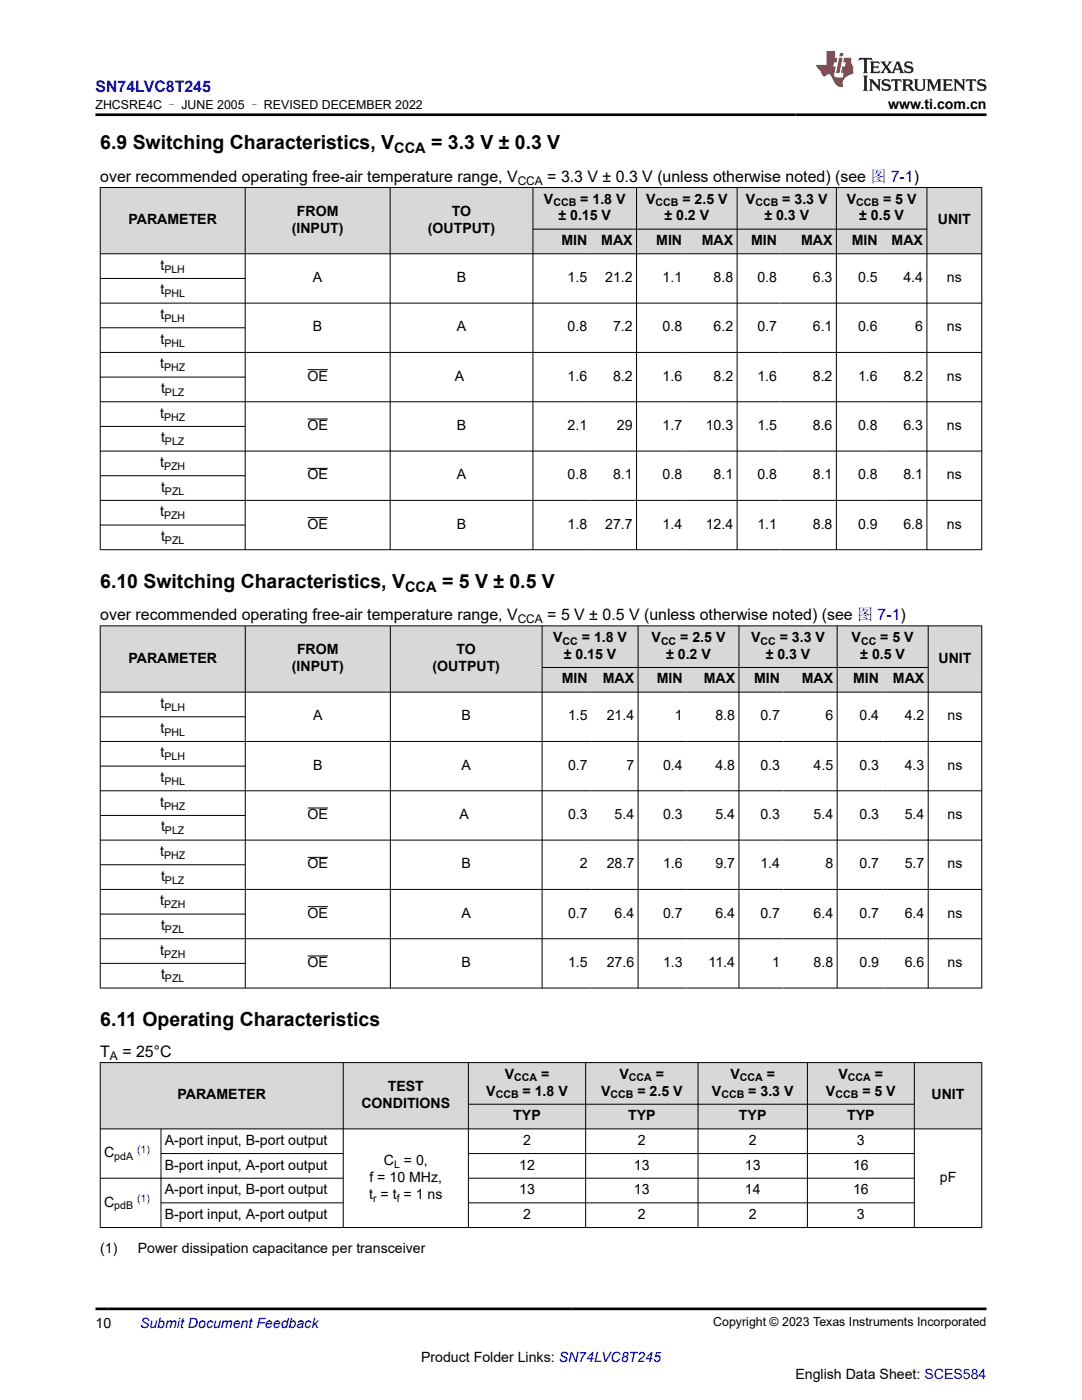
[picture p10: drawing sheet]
<svg xmlns="http://www.w3.org/2000/svg" width="216mm" height="279mm" viewBox="0 0 216 279" stroke-linecap="round" stroke-linejoin="round" font-family="sans-serif">
<g fill="#d8d8d8">
<path d="M20 37.4h175.9v8.3h-175.9z" fill-rule="evenodd"/>
<path d="M20.1 37.5h28.8v13.1h-28.8z" fill-rule="evenodd"/>
<path d="M49 37.5h28.8v13.1h-28.8z" fill-rule="evenodd"/>
<path d="M77.9 37.5h28.4v13.1h-28.4z" fill-rule="evenodd"/>
<path d="M106.4 37.5h20.6v8.2h-20.6z" fill-rule="evenodd"/>
<path d="M127.1 37.5h19.9v8.2h-19.9z" fill-rule="evenodd"/>
<path d="M147.1 37.5h19.7v8.2h-19.7z" fill-rule="evenodd"/>
<path d="M166.9 37.5h18v8.2h-18z" fill-rule="evenodd"/>
<path d="M185 37.5h10.8v13.1h-10.8z" fill-rule="evenodd"/>
<path d="M106.4 45.8h11.5v4.8h-11.5z" fill-rule="evenodd"/>
<path d="M117.9 45.8h9.1v4.8h-9.1z" fill-rule="evenodd"/>
<path d="M127.1 45.8h9.7v4.8h-9.7z" fill-rule="evenodd"/>
<path d="M136.8 45.8h10.2v4.8h-10.2z" fill-rule="evenodd"/>
<path d="M147.1 45.8h8.7v4.8h-8.7z" fill-rule="evenodd"/>
<path d="M155.8 45.8h11v4.8h-11z" fill-rule="evenodd"/>
<path d="M166.9 45.8h8.9v4.8h-8.9z" fill-rule="evenodd"/>
<path d="M175.8 45.8h9.1v4.8h-9.1z" fill-rule="evenodd"/>
</g>
<g fill="none" stroke="#000" stroke-width=".2">
<path d="M19.9 37.4h176.1M20 37.4v72.4M48.9 37.4v72.4M77.9 37.4v72.4M106.3 37.4v72.4M127 37.4v72.4M147.1 37.4v72.4M166.9 37.4v72.4M185 37.4v72.4M195.9 37.4v72.4M19.9 50.7h176.1M19.9 55.6h29.1"/>
<path d="M106.3 45.7h78.7M19.9 65.4h29.1M19.9 75.3h29.1M61.3 73.8h4.1M196 60.5h-176.1M196 70.3h-176.1M19.9 85.1h29.1M19.9 94.9h29.1M19.9 99.9h176.1M61.3 83.6h4.1M61.3 93.5h4.1M196 80.2h-176.1"/>
<path d="M196 90h-176.1M19.9 104.8h29.1M61.3 103.3h4.1M196 109.7h-176.1"/>
</g>
<g fill="#d8d8d8">
<path d="M20 124.9h175.9v8.3h-175.9z" fill-rule="evenodd"/>
<path d="M20.1 125h28.8v13.1h-28.8z" fill-rule="evenodd"/>
<path d="M49 125h28.8v13.1h-28.8z" fill-rule="evenodd"/>
<path d="M78 125h30.1v13.1h-30.1z" fill-rule="evenodd"/>
<path d="M108.2 125h19.1v8.1h-19.1z" fill-rule="evenodd"/>
<path d="M127.4 125h20v8.1h-20z" fill-rule="evenodd"/>
<path d="M147.5 125h19.5v8.1h-19.5z" fill-rule="evenodd"/>
<path d="M167.1 125h18.1v8.1h-18.1z" fill-rule="evenodd"/>
<path d="M185.3 125h10.5v13.1h-10.5z" fill-rule="evenodd"/>
<path d="M108.2 133.3h9.8v4.8h-9.8z" fill-rule="evenodd"/>
<path d="M118 133.3h9.3v4.8h-9.3z" fill-rule="evenodd"/>
<path d="M127.4 133.3h9.5v4.8h-9.5z" fill-rule="evenodd"/>
<path d="M136.9 133.3h10.5v4.8h-10.5z" fill-rule="evenodd"/>
<path d="M147.5 133.3h8.9v4.8h-8.9z" fill-rule="evenodd"/>
<path d="M156.4 133.3h10.6v4.8h-10.6z" fill-rule="evenodd"/>
<path d="M167.1 133.3h9v4.8h-9z" fill-rule="evenodd"/>
<path d="M176.1 133.3h9.1v4.8h-9.1z" fill-rule="evenodd"/>
</g>
<g fill="none" stroke="#000" stroke-width=".2">
<path d="M19.9 124.9h176.1M19.9 138.1h176.1M20 124.8v72.4M48.9 124.8v72.4M77.9 124.8v72.4M108.2 124.8v72.4M108.2 133.2h77.1M127.3 124.8v72.4M147.4 124.8v72.4M167 124.8v72.4M185.2 124.8v72.4M195.9 124.8v72.4"/>
<path d="M19.9 143.1h29.1M19.9 152.9h29.1M19.9 157.8h176.1M196 148h-176.1M19.9 162.7h29.1M19.9 167.7h176.1M19.9 172.6h29.1M61.4 161.3h4.1M61.4 171.1h4.1M196 177.5h-176.1M19.9 182.4h29.1M19.9 187.3h176.1"/>
<path d="M19.9 192.3h29.1M61.4 180.9h4.1M61.4 190.8h4.1M196 197.2h-176.1"/>
</g>
<g fill="#d8d8d8">
<path d="M20 212.1h175.9v8.3h-175.9z" fill-rule="evenodd"/>
<path d="M20.1 212.1h48.3v13.1h-48.3z" fill-rule="evenodd"/>
<path d="M68.6 212.1h24.8v13.1h-24.8z" fill-rule="evenodd"/>
<path d="M93.5 212.1h23.3v8.2h-23.3z" fill-rule="evenodd"/>
<path d="M116.9 212.1h22.3v8.2h-22.3z" fill-rule="evenodd"/>
<path d="M139.3 212.1h21.7v8.2h-21.7z" fill-rule="evenodd"/>
<path d="M161.2 212.1h21.2v8.2h-21.2z" fill-rule="evenodd"/>
<path d="M182.5 212.1h13.3v13.1h-13.3z" fill-rule="evenodd"/>
<path d="M93.5 220.4h23.3v4.8h-23.3z" fill-rule="evenodd"/>
<path d="M116.9 220.4h22.3v4.8h-22.3z" fill-rule="evenodd"/>
<path d="M139.3 220.4h21.7v4.8h-21.7z" fill-rule="evenodd"/>
<path d="M161.2 220.4h21.2v4.8h-21.2z" fill-rule="evenodd"/>
</g>
<g fill="none" stroke="#000" stroke-width=".2">
<path d="M19.9 212.1h176.1M20 212v33M68.5 212v33M93.5 212v33M116.9 212v33M139.3 212v33M161.1 212v33M182.4 212v33M195.9 212v33M19.9 225.3h176.1M32.1 225.3v19.7M32.1 230.2h36.5"/>
<path d="M68.6 235.1h-48.7M93.5 220.4h89M93.5 235.1h89M93.5 230.2h89M19.9 245h176.1M32.1 240.1h36.5M93.5 240.1h89"/>
</g>
<path d="M171.5 11.6l-.2 .5 .5-.2h.6v.1v2.2l-.2 .4h1l-.2-.4v-2.2v-.1h.5l.5 .2-.1-.5zM173.6 12.3l.2 .4v1.5l-.2 .4h1.9l.1-.6a1.08 1.08 0 0 1-1.3 .2v-.7h.6l.4 .2v-.7l-.4 .2h-.6v-.5l.2-.2a1 1 0 0 1 1 .3l-.1-.5zM175.7 12.3l.9 1.1-1 1.2h.9l-.2-.2 .5-.8 .4 .8-.2 .2h1.6l-.2-.2 .2-.5h.9l.1 .5-.1 .2h.9l-.2-.3-.8-2h-.5l-.9 2.2-.9-1.1 .9-1.1h-.8l.2 .2-.4 .6-.4-.6 .2-.2zM179 12.7l.4 1h-.7zM180.7 12.4a.65 .65 0 0 0-.2 .7 .65 .65 0 0 0 .6 .5l.6 .1 .1 .3a.79 .79 0 0 1-.7 .4 .79 .79 0 0 1-.7-.5l.1 .7 .2-.1a.93 .93 0 0 0 1.1 .1 .93 .93 0 0 0 .4-1 1.46 1.46 0 0 0-1.2-.6l-.1-.3a1.09 1.09 0 0 1 1.2 .2l-.2-.6-.1 .1-.5-.2zM172.2 15.1l.2 .4v2.2l-.2 .4h1l-.2-.4v-2.2l.2-.4zM173.4 15.8l.2 .4v1.5l-.2 .4h.8l-.3-.4 .1-1.3 1.6 1.8v-2l.2-.4h-.7l.1 .2 .1 1.1-1.2-1.3zM176.2 15.9a.65 .65 0 0 0-.2 .8 .65 .65 0 0 0 .6 .4l.6 .2 .1 .2a.79 .79 0 0 1-.7 .4 .79 .79 0 0 1-.7-.5l.1 .7 .2-.1a.93 .93 0 0 0 1.1 .1 .93 .93 0 0 0 .4-.9 1.46 1.46 0 0 0-1.2-.6l-.1-.4a1.09 1.09 0 0 1 1.2 .2l-.1-.6-.2 .1-.5-.1zM177.9 15.8l-.1 .6a.63 .63 0 0 1 .8-.3v1.6l-.3 .4h1l-.2-.4v-1.6a.66 .66 0 0 1 .8 .3l-.1-.6zM180 15.8l.2 .4v1.5l-.2 .4h1l-.2-.2-.1-.7h.5l.1 .2a.79 .79 0 0 0 1.2 .6l-1-.9a.61 .61 0 0 0 .6-.6 .61 .61 0 0 0-.5-.7zM180.8 16.1h.1a.47 .47 0 0 1 .5 .1 .47 .47 0 0 1 .1 .5l-.1 .1-.7 .1zM182.3 15.8l.2 .2a2.27 2.27 0 0 0 .4 2 1.04 1.04 0 0 0 1.7-.7v-1.3l.2-.2h-.8l.2 .4v1.1a.6 .6 0 0 1-.6 .6 .6 .6 0 0 1-.6-.6v-1.1l.3-.4zM184.9 15.8l.2 .4v1.5l-.2 .4h.8l-.3-.4v-1.4l.9 1.9 .9-1.9v1.4l-.3 .4h1l-.2-.4v-1.5l.2-.4h-.8l-.7 1.5-.6-1.5zM188.1 15.8l.2 .4v1.5l-.2 .4h1.9l.1-.6a1.09 1.09 0 0 1-1.3 .2v-.7h.6l.4 .2v-.6l-.4 .2h-.6v-.6l.2-.1a1.01 1.01 0 0 1 1 .3l-.1-.6zM190.2 15.8l.3 .4v1.5l-.3 .4h.8l-.2-.4v-1.3l1.6 1.8v-2l.2-.4h-.7l.2 .2v1.1l-1.2-1.3zM192.8 15.8l-.1 .6a.63 .63 0 0 1 .8-.3v1.6l-.3 .4h1l-.2-.4v-1.6a.66 .66 0 0 1 .8 .3l-.1-.6zM195.2 15.9a.65 .65 0 0 0-.2 .8 .65 .65 0 0 0 .6 .4l.6 .2 .2 .2a.79 .79 0 0 1-.7 .4 .79 .79 0 0 1-.7-.5l.1 .7 .2-.1a.93 .93 0 0 0 1 .1 .93 .93 0 0 0 .5-.9 1.46 1.46 0 0 0-1.3-.6v-.4a1.09 1.09 0 0 1 1.2 .2l-.2-.6-.2 .1-.5-.1z" fill="#231f20"/>
<path d="M164.9 10.2v2.8h-2l.1 .3 .8 1a.95 .95 0 0 0 1 .9 .59 .59 0 0 1 .5-.4 .59 .59 0 0 1 .5 .4l.4 .7a1.59 1.59 0 0 0 2.1 1.4 1.61 1.61 0 0 1 1-2.3l1-.3-.1-1.5a1.59 1.59 0 0 1-.3-1.7h-1.5l-.2 .9h.6l-.2 .9h-.5l-.2 1v.2l.4 .1-.1 .9h-.7a.73 .73 0 0 1-1-.7l.3-1.5h-.5l.1-.9h.5l.2-.9h-.5v-1.3zM167.4 11.5l-.6 3.1h.7l.6-3.1zM167.6 10.6l-.1 .6h.7l.1-.6z" fill="#ed1c24"/>
<path d="M19 22.9h177.8M19 261.2h177.8" fill="none" stroke="#000" stroke-width=".53"/>
<g font-size="3.9">
<text x="20" y="29.8">6.9 Switching Characteristics, V</text>
<text x="86" y="29.8">= 3.3 V ± 0.3 V</text>
<text x="20" y="117.3">6.10 Switching Characteristics, V</text>
<text x="88.2" y="117.3">= 5 V ± 0.5 V</text>
<text x="20" y="204.8">6.11 Operating Characteristics</text>
</g>
<text font-size="3.2" fill="#00f" x="19" y="18.3">SN74LVC8T245</text>
<g font-size="3.2">
<text x="20" y="36.3">over recommended operating free-air temperature range, V</text>
<text x="109.2" y="36.3">= 3.3 V ± 0.3 V (unless otherwise noted) (see 图 7-1)</text>
<text x="20" y="123.8">over recommended operating free-air temperature range, V</text>
<text x="109.2" y="123.8">= 5 V ± 0.5 V (unless otherwise noted) (see 图 7-1)</text>
<text x="20" y="210.9">T</text>
<text x="24.4" y="210.9">= 25°C</text>
</g>
<g font-size="2.9">
<text x="78.7" y="30.6">CCA</text>
<text x="80.8" y="118">CCA</text>
</g>
<g font-size="2.8">
<text x="177.2" y="21.7">www.ti.com.cn</text>
<text x="108.5" y="40.6">V</text>
<text x="115.8" y="40.6">= 1.8 V</text>
<text x="128.9" y="40.6">V</text>
<text x="136.2" y="40.6">= 2.5 V</text>
<text x="148.8" y="40.6">V</text>
<text x="156.1" y="40.6">= 3.3 V</text>
<text x="169" y="40.6">V</text>
<text x="176.2" y="40.6">= 5 V</text>
<text x="25.6" y="44.8">PARAMETER</text>
<text x="58.2" y="46.5">(INPUT)</text>
<text x="59.2" y="43.1">FROM</text>
<text x="85.4" y="46.5">(OUTPUT)</text>
<text x="90.2" y="43.1">TO</text>
<text x="111.4" y="44">± 0.15 V</text>
<text x="132.6" y="44">± 0.2 V</text>
<text x="152.5" y="44">± 0.3 V</text>
<text x="171.5" y="44">± 0.5 V</text>
<text x="187.1" y="44.8">UNIT</text>
<text x="32" y="53.8">t</text>
<text x="112" y="48.9">MIN</text>
<text x="120" y="48.9">MAX</text>
<text x="131" y="48.9">MIN</text>
<text x="140" y="48.9">MAX</text>
<text x="149.9" y="48.9">MIN</text>
<text x="159.8" y="48.9">MAX</text>
<text x="170" y="48.9">MIN</text>
<text x="177.9" y="48.9">MAX</text>
<text x="32" y="58.8">t</text>
<text x="62.4" y="56.3">A</text>
<text x="91.2" y="56.3">B</text>
<text x="113.3" y="56.3">1.5</text>
<text x="120.8" y="56.3">21.2</text>
<text x="132.2" y="56.3">1.1</text>
<text x="142.4" y="56.3">8.8</text>
<text x="151.1" y="56.3">0.8</text>
<text x="162.2" y="56.3">6.3</text>
<text x="171.2" y="56.3">0.5</text>
<text x="180.3" y="56.3">4.4</text>
<text x="188.9" y="56.3">ns</text>
<text x="32" y="63.7">t</text>
<text x="32" y="68.6">t</text>
<text x="62.4" y="66.1">B</text>
<text x="91.2" y="66.1">A</text>
<text x="113.3" y="66.1">0.8</text>
<text x="122.3" y="66.1">7.2</text>
<text x="132.2" y="66.1">0.8</text>
<text x="142.4" y="66.1">6.2</text>
<text x="151.1" y="66.1">0.7</text>
<text x="162.2" y="66.1">6.1</text>
<text x="171.2" y="66.1">0.6</text>
<text x="182.6" y="66.1">6</text>
<text x="188.9" y="66.1">ns</text>
<text x="32" y="73.5">t</text>
<text x="61.3" y="76">OE</text>
<text x="90.8" y="76">A</text>
<text x="113.3" y="76">1.6</text>
<text x="122.3" y="76">8.2</text>
<text x="132.2" y="76">1.6</text>
<text x="142.4" y="76">8.2</text>
<text x="151.1" y="76">1.6</text>
<text x="162.2" y="76">8.2</text>
<text x="171.2" y="76">1.6</text>
<text x="180.3" y="76">8.2</text>
<text x="188.9" y="76">ns</text>
<text x="32" y="83.4">t</text>
<text x="32.1" y="78.4">t</text>
<text x="32.1" y="88.3">t</text>
<text x="61.3" y="85.8">OE</text>
<text x="91.2" y="85.8">B</text>
<text x="113.3" y="85.8">2.1</text>
<text x="123.1" y="85.8">29</text>
<text x="132.2" y="85.8">1.7</text>
<text x="140.8" y="85.8">10.3</text>
<text x="151.1" y="85.8">1.5</text>
<text x="162.2" y="85.8">8.6</text>
<text x="171.2" y="85.8">0.8</text>
<text x="180.3" y="85.8">6.3</text>
<text x="188.9" y="85.8">ns</text>
<text x="32" y="93.2">t</text>
<text x="61.3" y="95.7">OE</text>
<text x="91.2" y="95.7">A</text>
<text x="113.3" y="95.7">0.8</text>
<text x="122.3" y="95.7">8.1</text>
<text x="132.2" y="95.7">0.8</text>
<text x="142.4" y="95.7">8.1</text>
<text x="151.1" y="95.7">0.8</text>
<text x="162.2" y="95.7">8.1</text>
<text x="171.2" y="95.7">0.8</text>
<text x="180.3" y="95.7">8.1</text>
<text x="188.9" y="95.7">ns</text>
<text x="32.1" y="98.1">t</text>
<text x="32" y="103.1">t</text>
<text x="32.1" y="108">t</text>
<text x="61.3" y="105.5">OE</text>
<text x="91.2" y="105.5">B</text>
<text x="113.3" y="105.5">1.8</text>
<text x="120.8" y="105.5">27.7</text>
<text x="132.2" y="105.5">1.4</text>
<text x="140.8" y="105.5">12.4</text>
<text x="151.1" y="105.5">1.1</text>
<text x="162.2" y="105.5">8.8</text>
<text x="171.2" y="105.5">0.9</text>
<text x="180.3" y="105.5">6.8</text>
<text x="188.9" y="105.5">ns</text>
<text x="59.3" y="130.6">FROM</text>
<text x="91.1" y="130.6">TO</text>
<text x="110.4" y="128.1">V</text>
<text x="112.5" y="131.5">± 0.15 V</text>
<text x="116.1" y="128.1">= 1.8 V</text>
<text x="130" y="128.1">V</text>
<text x="132.9" y="131.5">± 0.2 V</text>
<text x="135.7" y="128.1">= 2.5 V</text>
<text x="149.9" y="128.1">V</text>
<text x="152.8" y="131.5">± 0.3 V</text>
<text x="155.6" y="128.1">= 3.3 V</text>
<text x="169.9" y="128.1">V</text>
<text x="171.7" y="131.5">± 0.5 V</text>
<text x="175.7" y="128.1">= 5 V</text>
<text x="25.6" y="132.2">PARAMETER</text>
<text x="58.2" y="133.9">(INPUT)</text>
<text x="86.3" y="133.9">(OUTPUT)</text>
<text x="112.1" y="136.4">MIN</text>
<text x="120.3" y="136.4">MAX</text>
<text x="131.1" y="136.4">MIN</text>
<text x="140.4" y="136.4">MAX</text>
<text x="150.5" y="136.4">MIN</text>
<text x="160" y="136.4">MAX</text>
<text x="170.2" y="136.4">MIN</text>
<text x="178.2" y="136.4">MAX</text>
<text x="187.3" y="132.2">UNIT</text>
<text x="32" y="141.3">t</text>
<text x="62.5" y="143.8">A</text>
<text x="92.1" y="143.8">B</text>
<text x="113.3" y="143.8">1.5</text>
<text x="121.1" y="143.8">21.4</text>
<text x="134.7" y="143.8">1</text>
<text x="142.8" y="143.8">8.8</text>
<text x="151.7" y="143.8">0.7</text>
<text x="164.7" y="143.8">6</text>
<text x="171.5" y="143.8">0.4</text>
<text x="180.5" y="143.8">4.2</text>
<text x="189.1" y="143.8">ns</text>
<text x="32" y="146.2">t</text>
<text x="32" y="151.2">t</text>
<text x="62.5" y="153.6">B</text>
<text x="92.1" y="153.6">A</text>
<text x="113.3" y="153.6">0.7</text>
<text x="125" y="153.6">7</text>
<text x="132.3" y="153.6">0.4</text>
<text x="142.8" y="153.6">4.8</text>
<text x="151.7" y="153.6">0.3</text>
<text x="162.4" y="153.6">4.5</text>
<text x="171.5" y="153.6">0.3</text>
<text x="180.5" y="153.6">4.3</text>
<text x="189.1" y="153.6">ns</text>
<text x="32" y="161">t</text>
<text x="32" y="156.1">t</text>
<text x="32.1" y="165.9">t</text>
<text x="61.4" y="163.5">OE</text>
<text x="91.7" y="163.5">A</text>
<text x="113.3" y="163.5">0.3</text>
<text x="122.6" y="163.5">5.4</text>
<text x="132.3" y="163.5">0.3</text>
<text x="142.8" y="163.5">5.4</text>
<text x="151.7" y="163.5">0.3</text>
<text x="162.4" y="163.5">5.4</text>
<text x="171.5" y="163.5">0.3</text>
<text x="180.5" y="163.5">5.4</text>
<text x="189.1" y="163.5">ns</text>
<text x="32" y="170.9">t</text>
<text x="61.4" y="173.3">OE</text>
<text x="92.1" y="173.3">B</text>
<text x="115.7" y="173.3">2</text>
<text x="121.1" y="173.3">28.7</text>
<text x="132.3" y="173.3">1.6</text>
<text x="142.8" y="173.3">9.7</text>
<text x="151.7" y="173.3">1.4</text>
<text x="164.7" y="173.3">8</text>
<text x="171.5" y="173.3">0.7</text>
<text x="180.5" y="173.3">5.7</text>
<text x="189.1" y="173.3">ns</text>
<text x="32.1" y="175.8">t</text>
<text x="32" y="180.7">t</text>
<text x="32.1" y="185.6">t</text>
<text x="61.4" y="183.2">OE</text>
<text x="92.1" y="183.2">A</text>
<text x="113.3" y="183.2">0.7</text>
<text x="122.6" y="183.2">6.4</text>
<text x="132.3" y="183.2">0.7</text>
<text x="142.8" y="183.2">6.4</text>
<text x="151.7" y="183.2">0.7</text>
<text x="162.4" y="183.2">6.4</text>
<text x="171.5" y="183.2">0.7</text>
<text x="180.5" y="183.2">6.4</text>
<text x="189.1" y="183.2">ns</text>
<text x="32" y="190.5">t</text>
<text x="32.1" y="195.5">t</text>
<text x="61.4" y="193">OE</text>
<text x="92.1" y="193">B</text>
<text x="113.3" y="193">1.5</text>
<text x="121.1" y="193">27.6</text>
<text x="132.3" y="193">1.3</text>
<text x="141.4" y="193">11.4</text>
<text x="154.1" y="193">1</text>
<text x="162.4" y="193">8.8</text>
<text x="171.5" y="193">0.9</text>
<text x="180.5" y="193">6.6</text>
<text x="189.1" y="193">ns</text>
<text x="100.7" y="215.3">V</text>
<text x="108" y="215.3">=</text>
<text x="123.6" y="215.3">V</text>
<text x="130.9" y="215.3">=</text>
<text x="145.7" y="215.3">V</text>
<text x="153" y="215.3">=</text>
<text x="167.3" y="215.3">V</text>
<text x="174.6" y="215.3">=</text>
<text x="35.4" y="219.4">PARAMETER</text>
<text x="72.1" y="221.1">CONDITIONS</text>
<text x="77.4" y="217.7">TEST</text>
<text x="97" y="218.6">V</text>
<text x="104.3" y="218.6">= 1.8 V</text>
<text x="119.9" y="218.6">V</text>
<text x="127.2" y="218.6">= 2.5 V</text>
<text x="142.1" y="218.6">V</text>
<text x="149.3" y="218.6">= 3.3 V</text>
<text x="164.8" y="218.6">V</text>
<text x="172.1" y="218.6">= 5 V</text>
<text x="185.9" y="219.4">UNIT</text>
<text x="102.4" y="223.6">TYP</text>
<text x="125.3" y="223.6">TYP</text>
<text x="147.5" y="223.6">TYP</text>
<text x="169" y="223.6">TYP</text>
<text x="20.8" y="230.9">C</text>
<text x="32.9" y="228.5">A-port input, B-port output</text>
<text x="32.9" y="233.4">B-port input, A-port output</text>
<text x="76.6" y="232.5">C = 0,</text>
<text x="103.6" y="233.4">12</text>
<text x="104.4" y="228.5">2</text>
<text x="126.5" y="233.4">13</text>
<text x="127.3" y="228.5">2</text>
<text x="148.6" y="233.4">13</text>
<text x="149.4" y="228.5">2</text>
<text x="170.2" y="233.4">16</text>
<text x="171" y="228.5">3</text>
<text x="32.9" y="238.3">A-port input, B-port output</text>
<text x="73.7" y="239.3">t = t = 1 ns</text>
<text x="73.7" y="235.9">f = 10 MHz,</text>
<text x="103.6" y="238.3">13</text>
<text x="126.5" y="238.3">13</text>
<text x="148.6" y="238.3">14</text>
<text x="170.2" y="238.3">16</text>
<text x="187.5" y="235.9">pF</text>
<text x="20.8" y="240.8">C</text>
<text x="32.9" y="243.3">B-port input, A-port output</text>
<text x="104.4" y="243.3">2</text>
<text x="127.3" y="243.3">2</text>
<text x="149.4" y="243.3">2</text>
<text x="171" y="243.3">3</text>
<text x="20" y="250">(1)</text>
<text x="27.5" y="250">Power dissipation capacitance per transceiver</text>
<text x="19" y="265">10</text>
<text x="84" y="271.9">Product Folder Links: SN74LVC8T245</text>
<text x="158.7" y="275.3">English Data Sheet: SCES584</text>
</g>
<text font-size="2.8" fill="#00f" x="27.9" y="265">Submit Document Feedback</text>
<g font-size="2.5">
<text x="19" y="21.8">ZHCSRE4C – JUNE 2005 – REVISED DECEMBER 2022</text>
<text x="142.3" y="264.7">Copyright © 2023 Texas Instruments Incorporated</text>
</g>
<g font-size="2.4">
<text x="103.3" y="36.9">CCA</text>
<text x="103.3" y="124.4">CCA</text>
<text x="21.9" y="211.6">A</text>
</g>
<g font-size="2.1">
<text x="110.4" y="41.2">CCB</text>
<text x="130.8" y="41.2">CCB</text>
<text x="150.7" y="41.2">CCB</text>
<text x="170.8" y="41.2">CCB</text>
<text x="32.8" y="54.4">PLH</text>
<text x="32.8" y="59.3">PHL</text>
<text x="32.8" y="64.2">PLH</text>
<text x="32.8" y="69.2">PHL</text>
<text x="32.7" y="74.1">PHZ</text>
<text x="32.7" y="83.9">PHZ</text>
<text x="32.9" y="79">PLZ</text>
<text x="32.9" y="88.9">PLZ</text>
<text x="32.7" y="93.8">PZH</text>
<text x="32.9" y="98.7">PZL</text>
<text x="32.7" y="103.6">PZH</text>
<text x="32.9" y="108.5">PZL</text>
<text x="112.3" y="128.7">CC</text>
<text x="131.9" y="128.7">CC</text>
<text x="151.8" y="128.7">CC</text>
<text x="171.8" y="128.7">CC</text>
<text x="32.8" y="141.9">PLH</text>
<text x="32.8" y="146.8">PHL</text>
<text x="32.8" y="151.7">PLH</text>
<text x="32.7" y="161.6">PHZ</text>
<text x="32.8" y="156.7">PHL</text>
<text x="32.9" y="166.5">PLZ</text>
<text x="32.7" y="171.4">PHZ</text>
<text x="32.9" y="176.3">PLZ</text>
<text x="32.7" y="181.3">PZH</text>
<text x="32.7" y="191.1">PZH</text>
<text x="32.9" y="186.2">PZL</text>
<text x="32.9" y="196">PZL</text>
<text x="102.6" y="215.8">CCA</text>
<text x="125.5" y="215.8">CCA</text>
<text x="147.6" y="215.8">CCA</text>
<text x="169.2" y="215.8">CCA</text>
<text x="98.9" y="219.2">CCB</text>
<text x="121.8" y="219.2">CCB</text>
<text x="143.9" y="219.2">CCB</text>
<text x="166.7" y="219.2">CCB</text>
<text x="22.8" y="231.5">pdA</text>
<text x="78.6" y="233">L</text>
<text x="74.4" y="239.8">r</text>
<text x="79.2" y="239.8">f</text>
<text x="22.8" y="241.4">pdB</text>
</g>
<g font-size="2.1" fill="#00f">
<text x="27.4" y="230">(1)</text>
<text x="27.4" y="239.8">(1)</text>
</g>
</svg>
